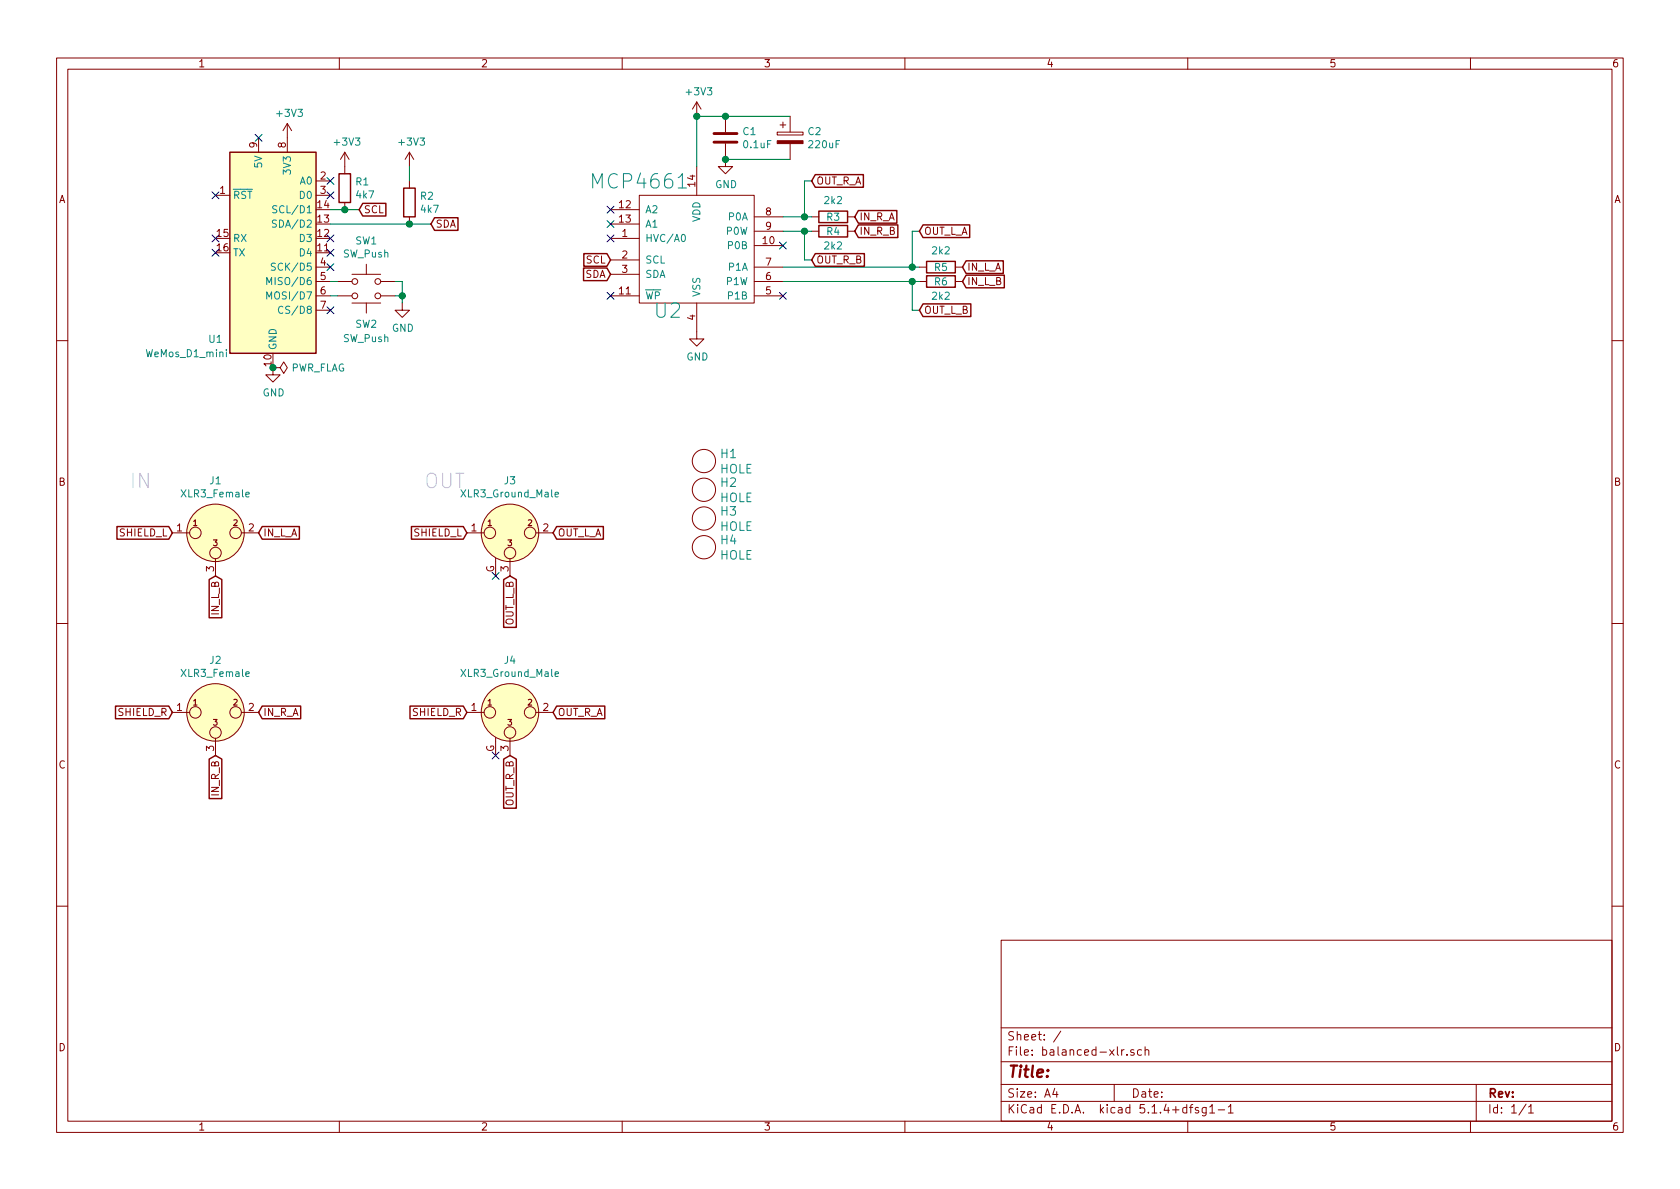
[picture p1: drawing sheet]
<svg xmlns="http://www.w3.org/2000/svg" width="297mm" height="210mm" viewBox="0 0 297 210" stroke-linecap="round" stroke-linejoin="round" font-family="sans-serif">
<g fill="none" stroke="#840000" stroke-width=".18">
<path d="M10 10.3h277v189.9h-277zM12 12.2h273v186.1h-273zM60 10.3v1.9M110 10.3v1.9M123.2 18v2.6M123.2 18l-.8 1.3M123.2 18l.8 1.3M160 10.3v1.9M210 10.3v1.9M260 10.3v1.9M38.1 34.5h2.5M45.7 24.4v2.5"/>
<path d="M50.8 21.8l-.8 1.3M50.8 21.8v5.1M50.8 21.8l.8 1.3M55.9 34.5h2.5M55.9 32h2.5M61 26.9l-.8 1.3M61 26.9v3.8M61 35.8v1.3M61 26.9l.7 1.3M72.4 26.9v2.6M72.4 32v1.3M72.4 38.3v1.3"/>
<path d="M72.4 26.9l-.8 1.3M72.4 26.9l.8 1.3M107.9 37.1h5.1M107.9 39.6h5.1M113 34.5h20.3v19.1h-20.3zM123.2 29.5v5M128.3 25.4v4.1h1.2l-1.2 1.2-1.3-1.2h1.3M128.3 20.6v2.8M133.3 38.3h5.1M137.4 23.4h4.6v.5h-4.6zM137.9 22.1h1M138.4 21.6v1"/>
<path d="M139.7 20.6v2.8M139.7 25.4v2.8M143.5 38.3h1.3M149.9 38.3h1.2M55.9 52.3h2.5M55.9 49.8h2.5M55.9 47.2h2.5M55.9 54.9h2.5M59.7 52.3h2.5M59.7 49.8h2.5M62.2 48.5h5.1M62.2 53.6h5.1"/>
<path d="M64.8 46.7v1.8M64.8 53.6v1.8M67.3 52.3h2.5M67.3 49.8h2.5M71.1 53.6v1.3h1.3l-1.3 1.2-1.3-1.2h1.3M107.9 42.2h5.1M107.9 52.3h5.1M107.9 46h5.1M107.9 48.5h5.1M123.2 53.6v6.3h1.3l-1.3 1.3-1.3-1.3h1.3M133.3 43.4h5.1M133.3 52.3h5.1"/>
<path d="M133.3 49.8h5.1M133.3 47.2h5.1M133.3 40.9h5.1M143.5 40.9h1.3M149.9 40.9h1.2M162.6 49.8h1.2M162.6 47.2h1.2M168.9 49.8h1.3M168.9 47.2h1.3M10 60.2h2M49.5 65l.7 1 .6-1-.6-1-.7 1h-1.2v1.3h1.2l-1.2 1.3-1.3-1.3h1.3M285 60.2h2"/>
<path d="M30.5 94.2h3M38.1 98.8v3M42.7 94.2h3M82.5 94.2h3.1M87.6 98.7v3.1M90.2 98.8v3M94.7 94.2h3.1M10 110.3h2M285 110.3h2M30.5 126h3M38.1 130.6v3M42.7 126h3"/>
<path d="M82.5 126h3.1M87.6 130.4v3.2M90.2 130.6v3M94.7 126h3.1M10 160.2h2M177 166.3h108v32h-108zM285 160.2h2M60 198.3v1.9M110 198.3v1.9M160 198.3v1.9M177 194.8h108M177 191.8h108"/>
<path d="M177 187.8h108M177 181.8h108M186.5 192.5l-.4 1h1M186.8 193v1M187.6 182.3l-1.3 2M197 191.8v3M198.3 185.6v1M198.8 185.6l-.5 .3M199.3 186.5v.1M200.5 185.7a.37 .37 0 0 0-.6 .1l.1 .2 .5 .2 .1 .1-.3 .3-.4-.1M201.8 185.7l-.4-.1-.3 .3 .1 .6 .2 .1 .4-.1M202.5 185.7a.37 .37 0 0 1 .6 .1v.8"/>
<path d="M202.5 185.1v1.5M210 198.3v1.9M210.3 195.8h.6M210.9 195.3l-.4 .2v1.3M211.9 195.9l-.4-.1-.2 .2 .1 .3 .5 .1v.3h-.6M213.3 195.8v1.2l-.3 .3h-.4M213.3 195.9l-.5-.1-.3 .3 .1 .6 .2 .1 .5-.1M213.9 195.8l.4-.5v1.5M213.9 196.8h.9M215.4 196.3h1.1M217.2 195.8l.4-.5v1.5M217.2 196.8h.8"/>
<path d="M260 198.3v1.9M261 191.8v6.5M269.8 195.2l-1.2 2M270.3 195.8l.4-.5v1.5M270.3 196.8h.8"/>
<circle cx="62.7" cy="49.8" r=".51"/>
<circle cx="62.7" cy="52.3" r=".51"/>
<circle cx="66.8" cy="49.8" r=".51"/>
<circle cx="66.8" cy="52.3" r=".51"/>
<circle cx="34.5" cy="94.2" r="1.02"/>
<circle cx="38.1" cy="94.2" r="5.1"/>
<circle cx="38.1" cy="97.8" r="1.02"/>
<circle cx="41.7" cy="94.2" r="1.02"/>
<circle cx="86.6" cy="94.2" r="1.02"/>
<circle cx="90.2" cy="94.2" r="5.1"/>
<circle cx="90.2" cy="97.8" r="1.02"/>
<circle cx="93.7" cy="94.2" r="1.02"/>
<circle cx="124.5" cy="91.7" r="2.06"/>
<circle cx="124.5" cy="86.6" r="2.06"/>
<circle cx="124.5" cy="81.5" r="2.06"/>
<circle cx="124.5" cy="96.8" r="2.06"/>
<circle cx="34.5" cy="126" r="1.02"/>
<circle cx="38.1" cy="126" r="5.1"/>
<circle cx="38.1" cy="129.5" r="1.02"/>
<circle cx="41.7" cy="126" r="1.02"/>
<circle cx="86.6" cy="126" r="1.02"/>
<circle cx="90.2" cy="126" r="5.1"/>
<circle cx="90.2" cy="129.5" r="1.02"/>
<circle cx="93.7" cy="126" r="1.02"/>
</g>
<path d="M48.9 39l-.5-.1-.2 .1 .1 .5 .5 .2 .1 .2-.3 .3-.4-.1M48.9 36.4h-.5l-.1 .1v.3l.5 .3 .1 .3-.2 .2h-.5M47.2 50.3v-1.2l.4 .9 .4-.9v1.2M47.2 52.9v-1.3l.4 .9 .4-.9v1.3M48.7 46.6l-.5-.1-.2 .3 .1 .3 .5 .2v.4l-.2 .1-.4-.1M50 54.3a.6 .6 0 0 0-.8 .4 .6 .6 0 0 0 .6 .7l.2-.1M120.6 41.6l.2-.2a.67 .67 0 0 1 .4 .7 .67 .67 0 0 1-.4 .6l-.2-.1-.1-.4zM40 61.8v.1M40 62.2v.9M98.1 87.4l.7-.1-.1-.2-.4-.1-.2 .2 .1 .6h.5M98.1 119.2l.7-.1-.1-.3h-.4l-.2 .2 .1 .6h.5" fill="none" stroke="#008484" stroke-width=".18"/>
<g fill="none" stroke="#840000" stroke-width=".25">
<path d="M40.6 26.9h15.3v35.6h-15.3zM59.9 30.7h2.1v5.1h-2.1zM64.1 36h4.1v2.2h-4.1l-.6-1.1zM71.4 33.3h2v5h-2zM76.8 38.5h4.2v2.2h-4.2l-.6-1.1zM144.1 30.9h8.6v2.2h-8.6l-.6-1.1zM144.8 37.3h5.1v2.1h-5.1zM144.8 39.9h5.1v2h-5.1zM151.8 39.8h6.9v2.2h-6.9l-.7-1.1zM151.8 37.2h6.8v2.3h-6.8l-.7-1.2zM163.2 39.8h8.2v2.2h-8.2l-.6-1.1zM103.2 47.4h4.1l.6 1.1-.6 1.1h-4.1z"/>
<path d="M103.2 44.9h4.1l.6 1.1-.6 1.1h-4.1zM144.1 44.9h8.7v2.2h-8.7l-.6-1.1zM163.2 53.7h8.5v2.3h-8.5l-.6-1.1zM163.8 46.2h5.1v2.1h-5.1zM163.8 48.8h5.1v2h-5.1zM170.8 48.7h6.8v2.2h-6.8l-.6-1.1zM170.8 46.1h6.6v2.3h-6.6l-.6-1.2zM20.7 93.1h9.1l.7 1.1-.7 1.1h-9.1zM46.4 93.1h6.5v2.2h-6.5l-.7-1.1zM72.7 93.1h9.2l.6 1.1-.6 1.1h-9.2zM98.4 93.1h8.3v2.2h-8.3l-.6-1.1zM37 102.5l1.1-.7 1.1 .7v6.7h-2.2z"/>
<path d="M89.1 102.5l1.1-.7 1.1 .7v8.4h-2.2zM20.4 124.9h9.4l.7 1.1-.7 1.1h-9.4zM37 134.2l1.1-.6 1.1 .6v7h-2.2zM46.4 124.9h6.8v2.2h-6.8l-.7-1.1zM72.5 124.9h9.4l.6 1.1-.6 1.1h-9.4zM89.1 134.2l1.1-.6 1.1 .6v8.7h-2.2zM98.4 124.9h8.5v2.2h-8.5l-.6-1.1z"/>
</g>
<path d="M126.2 25.1h4.1M126.2 23.6h4.1" fill="none" stroke="#840000" stroke-width=".51"/>
<g fill="#ffffc2" stroke="#ffffc2" stroke-width=".18">
<path d="M40.6 26.9h15.3v35.6h-15.3z"/>
<circle cx="90.2" cy="126" r="5.1"/>
<circle cx="90.2" cy="94.2" r="5.1"/>
<circle cx="38.1" cy="126" r="5.1"/>
<circle cx="38.1" cy="94.2" r="5.1"/>
</g>
<path d="M137.4 24.9h4.6v.5h-4.6z" fill="#840000" stroke="#840000" stroke-width=".18"/>
<g fill="none" stroke="#008400" stroke-width=".18">
<path d="M58.4 37.1h5.1M58.4 39.6h17.8M72.4 29.5v2.5M128.3 28.2h11.4M138.4 38.3h5.1M139.7 20.6h-16.5v8.9M143.5 32h-1.3v6.3M58.4 52.3h1.3M58.4 49.8h1.3M69.8 52.3h1.3M69.8 49.8h1.3v3.8M138.4 40.9h5.1"/>
<path d="M138.4 47.2h24.2M138.4 49.8h24.2M142.2 40.9v5.1h1.3M161.3 49.8v5.1h1.3M162.6 40.9h-1.3v6.3"/>
</g>
<g fill="#008400" stroke="#008400" stroke-width=".25">
<circle cx="48.3" cy="65" r=".51"/>
<circle cx="128.3" cy="20.6" r=".51"/>
<circle cx="161.3" cy="49.8" r=".51"/>
<circle cx="128.3" cy="28.2" r=".51"/>
<circle cx="161.3" cy="47.2" r=".51"/>
<circle cx="72.4" cy="39.6" r=".51"/>
<circle cx="142.2" cy="40.9" r=".51"/>
<circle cx="142.2" cy="38.3" r=".51"/>
<circle cx="123.2" cy="20.6" r=".51"/>
<circle cx="61" cy="37.1" r=".51"/>
<circle cx="71.1" cy="52.3" r=".51"/>
</g>
<g fill="none" stroke="#000084" stroke-width=".18">
<path d="M37.5 33.9l1.2 1.2M38.7 33.9l-1.2 1.2M45.1 23.8l1.2 1.2M46.3 23.8l-1.2 1.2M57.8 31.4l1.2 1.2M57.8 33.9l1.2 1.2M59 31.4l-1.2 1.2M59 33.9l-1.2 1.2M107.3 39l1.3 1.2M107.3 36.5l1.3 1.2M108.6 39l-1.3 1.2M108.6 36.5l-1.3 1.2"/>
<path d="M37.5 44.1l1.2 1.2M37.5 41.5l1.2 1.3M38.7 44.1l-1.2 1.2M38.7 41.5l-1.2 1.3M57.8 44.1l1.2 1.2M57.8 46.6l1.2 1.2M57.8 41.5l1.2 1.3M57.8 54.2l1.2 1.3M59 44.1l-1.2 1.2M59 46.6l-1.2 1.2M59 41.5l-1.2 1.3M59 54.2l-1.2 1.3"/>
<path d="M107.3 51.7l1.3 1.2M107.3 41.5l1.3 1.3M108.6 51.7l-1.3 1.2M108.6 41.5l-1.3 1.3M137.8 42.8l1.2 1.2M137.8 51.7l1.2 1.2M139 42.8l-1.2 1.2M139 51.7l-1.2 1.2M87 101.2l1.2 1.3M88.2 101.2l-1.2 1.3M87 133l1.2 1.2M88.2 133l-1.2 1.2"/>
</g>
<g font-size="3.5" fill="#008484">
<text x="105.2" y="33.4">MCP4661</text>
<text x="115.8" y="56.2">U2</text>
</g>
<g font-size="3.5" fill="#b3b3df">
<text x="22.9" y="86.4">IN</text>
<text x="74.9" y="86.4">OUT</text>
</g>
<text font-size="2.8" fill="#840000" x="178" y="190.5">Title:</text>
<g font-size="2.1" fill="#008484">
<text x="127.3" y="83.7">HOLE</text>
<text x="127.5" y="81">H1</text>
<text x="127.3" y="88.8">HOLE</text>
<text x="127.5" y="86.1">H2</text>
<text x="127.3" y="93.9">HOLE</text>
<text x="127.5" y="91.2">H3</text>
<text x="127.3" y="99">HOLE</text>
<text x="127.5" y="96.3">H4</text>
</g>
<g font-size="2.1" fill="#840000">
<text x="178" y="184">Sheet: /</text>
<text x="178" y="186.7">File: balanced-xlr.sch</text>
<text x="178" y="196.9">KiCad E.D.A. kicad 5.1.4+dfsg1-1</text>
<text x="178" y="194.1">Size: A4</text>
<text x="200" y="194.1">Date:</text>
<text x="263" y="194.1">Rev:</text>
<text x="263" y="196.9">Id: 1/1</text>
</g>
<g font-size="1.8" fill="#840000">
<text x="35" y="11.9">1</text>
<text x="85" y="11.9">2</text>
<text x="135" y="11.9">3</text>
<text x="185" y="11.9">4</text>
<text x="235" y="11.9">5</text>
<text x="285" y="11.9">6</text>
<text x="45.5" y="26.1" transform="rotate(-90 45.5 26.1)">9</text>
<text x="50.5" y="26.1" transform="rotate(-90 50.5 26.1)">8</text>
<text x="10.4" y="35.9">A</text>
<text x="38.9" y="34.3">1</text>
<text x="56.7" y="31.7">2</text>
<text x="56.7" y="34.3">3</text>
<text x="122.9" y="33" transform="rotate(-90 122.9 33)">14</text>
<text x="144.3" y="32.6">OUT_R_A</text>
<text x="285.4" y="35.9">A</text>
<text x="38.4" y="41.9">15</text>
<text x="56.2" y="41.9">12</text>
<text x="56.2" y="39.4">13</text>
<text x="56.2" y="36.8">14</text>
<text x="64.3" y="37.7">SCL</text>
<text x="77" y="40.3">SDA</text>
<text x="109.5" y="36.8">12</text>
<text x="109.5" y="39.4">13</text>
<text x="110" y="41.9">1</text>
<text x="135.4" y="38.1">8</text>
<text x="135.4" y="40.6">9</text>
<text x="151.9" y="41.5">IN_R_B</text>
<text x="151.9" y="39">IN_R_A</text>
<text x="163.3" y="41.5">OUT_L_A</text>
<text x="38.4" y="44.4">16</text>
<text x="56.2" y="44.4">11</text>
<text x="56.7" y="47">4</text>
<text x="103.6" y="46.6">SCL</text>
<text x="110" y="45.7">2</text>
<text x="134.9" y="43.2">10</text>
<text x="135.4" y="47">7</text>
<text x="144.3" y="46.6">OUT_R_B</text>
<text x="171" y="47.9">IN_L_A</text>
<text x="56.7" y="49.5">5</text>
<text x="56.7" y="52.1">6</text>
<text x="103.4" y="49.1">SDA</text>
<text x="109.5" y="52.1">11</text>
<text x="110" y="48.3">3</text>
<text x="135.4" y="52.1">5</text>
<text x="135.4" y="49.5">6</text>
<text x="171" y="50.4">IN_L_B</text>
<text x="56.7" y="54.6">7</text>
<text x="122.9" y="56.6" transform="rotate(-90 122.9 56.6)">4</text>
<text x="163.3" y="55.5">OUT_L_B</text>
<text x="48" y="64.7" transform="rotate(-90 48 64.7)">10</text>
<text x="10.4" y="85.9">B</text>
<text x="285.4" y="85.9">B</text>
<text x="21.1" y="94.9">SHIELD_L</text>
<text x="31.3" y="94">1</text>
<text x="44" y="94">2</text>
<text x="46.5" y="94.9">IN_L_A</text>
<text x="73.2" y="94.9">SHIELD_L</text>
<text x="83.3" y="94">1</text>
<text x="96" y="94">2</text>
<text x="98.6" y="94.9">OUT_L_A</text>
<text x="37.8" y="101.1" transform="rotate(-90 37.8 101.1)">3</text>
<text x="87.4" y="101.3" transform="rotate(-90 87.4 101.3)">G</text>
<text x="89.9" y="101.1" transform="rotate(-90 89.9 101.1)">3</text>
<text x="38.7" y="108.7" transform="rotate(-90 38.7 108.7)">IN_L_B</text>
<text x="90.8" y="110.7" transform="rotate(-90 90.8 110.7)">OUT_L_B</text>
<text x="31.3" y="125.7">1</text>
<text x="44" y="125.7">2</text>
<text x="83.3" y="125.7">1</text>
<text x="96" y="125.7">2</text>
<text x="21" y="126.6">SHIELD_R</text>
<text x="46.5" y="126.6">IN_R_A</text>
<text x="73" y="126.6">SHIELD_R</text>
<text x="98.6" y="126.6">OUT_R_A</text>
<text x="10.4" y="135.9">C</text>
<text x="37.8" y="132.8" transform="rotate(-90 37.8 132.8)">3</text>
<text x="87.4" y="133" transform="rotate(-90 87.4 133)">G</text>
<text x="89.9" y="132.8" transform="rotate(-90 89.9 132.8)">3</text>
<text x="285.4" y="135.9">C</text>
<text x="38.7" y="140.7" transform="rotate(-90 38.7 140.7)">IN_R_B</text>
<text x="90.8" y="142.6" transform="rotate(-90 90.8 142.6)">OUT_R_B</text>
<text x="10.4" y="185.9">D</text>
<text x="285.4" y="185.9">D</text>
<text x="35" y="199.9">1</text>
<text x="85" y="199.9">2</text>
<text x="135" y="199.9">3</text>
<text x="185" y="199.9">4</text>
<text x="235" y="199.9">5</text>
<text x="285" y="199.9">6</text>
</g>
<g font-size="1.8" fill="#008484">
<text x="121.5" y="16.9">+3V3</text>
<text x="49.1" y="20.7">+3V3</text>
<text x="131.4" y="23.9">C1</text>
<text x="142.9" y="23.9">C2</text>
<text x="46.4" y="29.6" transform="rotate(-90 46.4 29.6)">5V</text>
<text x="59.3" y="25.7">+3V3</text>
<text x="70.7" y="25.7">+3V3</text>
<text x="131.6" y="26.2">0.1uF</text>
<text x="143.2" y="26.2">220uF</text>
<text x="41.1" y="35.2">RST</text>
<text x="51.4" y="30.6" transform="rotate(-90 51.4 30.6)">3V3</text>
<text x="53.1" y="32.6">A0</text>
<text x="53.1" y="35.2">D0</text>
<text x="62.9" y="32.8">R1</text>
<text x="63.1" y="35.1">4k7</text>
<text x="74.4" y="35.3">R2</text>
<text x="126.4" y="33.3">GND</text>
<text x="48.9" y="40.3">SDA/D2</text>
<text x="49.1" y="37.7">SCL/D1</text>
<text x="74.5" y="37.6">4k7</text>
<text x="114" y="37.7">A2</text>
<text x="114" y="40.3">A1</text>
<text x="123.8" y="39.3" transform="rotate(-90 123.8 39.3)">VDD</text>
<text x="128.5" y="41.5">P0W</text>
<text x="128.9" y="39">P0A</text>
<text x="145.8" y="36.1">2k2</text>
<text x="146.2" y="39">R3</text>
<text x="146.2" y="41.6">R4</text>
<text x="41.1" y="42.8">RX</text>
<text x="41.1" y="45.3">TX</text>
<text x="48.9" y="47.9">SCK/D5</text>
<text x="53.1" y="45.3">D4</text>
<text x="53.1" y="42.8">D3</text>
<text x="60.7" y="45.5">SW_Push</text>
<text x="62.9" y="43.2">SW1</text>
<text x="114" y="42.8">HVC/A0</text>
<text x="114" y="46.6">SCL</text>
<text x="128.9" y="44.1">P0B</text>
<text x="128.9" y="47.9">P1A</text>
<text x="145.8" y="44.1">2k2</text>
<text x="164.9" y="45">2k2</text>
<text x="165.3" y="47.9">R5</text>
<text x="48.1" y="50.4">MISO/D6</text>
<text x="48.1" y="53">MOSI/D7</text>
<text x="114" y="53">WP</text>
<text x="114" y="49.1">SDA</text>
<text x="123.8" y="52.6" transform="rotate(-90 123.8 52.6)">VSS</text>
<text x="128.5" y="50.4">P1W</text>
<text x="128.9" y="53">P1B</text>
<text x="164.9" y="53">2k2</text>
<text x="165.3" y="50.5">R6</text>
<text x="50.2" y="55.5">CS/D8</text>
<text x="62.9" y="58">SW2</text>
<text x="69.3" y="58.7">GND</text>
<text x="26" y="63.2">WeMos_D1_mini</text>
<text x="37" y="60.6">U1</text>
<text x="48.9" y="62" transform="rotate(-90 48.9 62)">GND</text>
<text x="51.3" y="65.7">PWR_FLAG</text>
<text x="60.7" y="60.5">SW_Push</text>
<text x="121.4" y="63.7">GND</text>
<text x="46.4" y="70.1">GND</text>
<text x="32.3" y="88">XLR3_Female</text>
<text x="37.1" y="85.6">J1</text>
<text x="81.8" y="88">XLR3_Ground_Male</text>
<text x="89.2" y="85.6">J3</text>
<text x="32.3" y="119.7">XLR3_Female</text>
<text x="37.1" y="117.4">J2</text>
<text x="81.8" y="119.7">XLR3_Ground_Male</text>
<text x="89.2" y="117.4">J4</text>
</g>
<g font-size="1.4" fill="#840000">
<text x="34.2" y="93">1</text>
<text x="41.3" y="93">2</text>
<text x="86.2" y="93">1</text>
<text x="93.3" y="93">2</text>
<text x="37.7" y="96.5">3</text>
<text x="89.8" y="96.5">3</text>
<text x="34.2" y="124.7">1</text>
<text x="41.3" y="124.7">2</text>
<text x="86.2" y="124.7">1</text>
<text x="93.3" y="124.7">2</text>
<text x="37.7" y="128.3">3</text>
<text x="89.8" y="128.3">3</text>
</g>
</svg>
